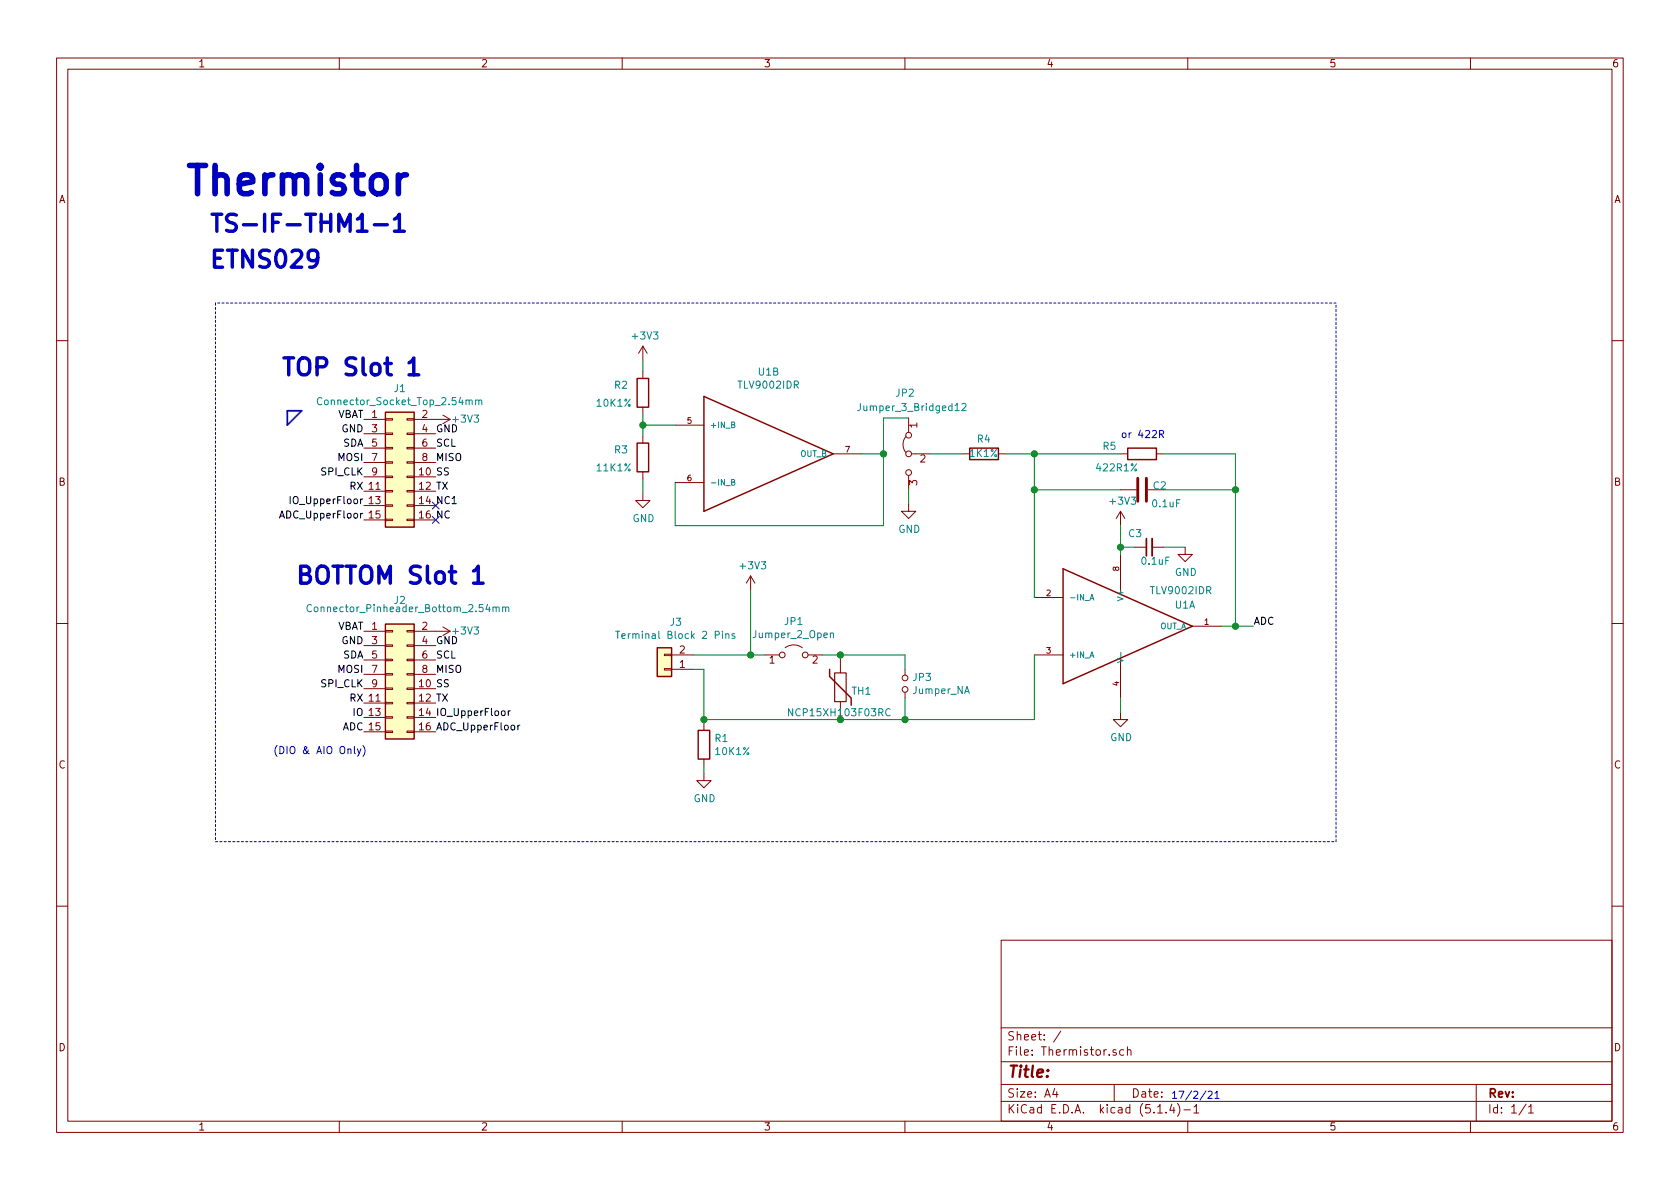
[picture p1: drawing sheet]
<svg xmlns="http://www.w3.org/2000/svg" width="297mm" height="210mm" viewBox="0 0 297 210" stroke-linecap="round" stroke-linejoin="round" font-family="sans-serif">
<g fill="none" stroke="#840000" stroke-width=".18">
<path d="M10 10.3h277v189.9h-277zM12 12.2h273v186.1h-273zM60 10.3v1.9M110 10.3v1.9M160 10.3v1.9M210 10.3v1.9M260 10.3v1.9M10 60.2h2M64.3 74.2h3.8M64.3 76.7h3.8M64.3 79.2h3.8M68.1 79.1h1.3v.3h-1.3z"/>
<path d="M68.1 76.6h1.3v.2h-1.3zM68.1 74h1.3v.3h-1.3zM72 79.1h1.2v.3h-1.2zM72 76.6h1.2v.2h-1.2zM72 74h1.2v.3h-1.2zM73.2 74.2h6.4M73.2 76.7h3.8M73.2 79.2h3.8M78.3 73.4l1.3 .8M79.6 74.2l-1.3 .7M113.7 61.2v2.5M113.7 65.7v1.2"/>
<path d="M113.7 72v1.3M113.7 77.1v1.3M113.7 61.2l-.8 1.3M113.7 61.2l.7 1.3M119.4 75.2h5.1M160.1 77.2a2.26 2.26 0 0 0 0 2.8M160.7 73.9v2.5M285 60.2h2M64.3 84.3h3.8M64.3 86.9h3.8M64.3 89.4h3.8M64.3 91.9h3.8"/>
<path d="M64.3 81.8h3.8M68.1 86.7h1.3v.3h-1.3zM68.1 89.3h1.3v.2h-1.3zM68.1 91.8h1.3v.3h-1.3zM68.1 84.2h1.3v.2h-1.3zM68.1 81.7h1.3v.2h-1.3zM72 86.7h1.2v.3h-1.2zM72 89.3h1.2v.2h-1.2zM72 91.8h1.2v.3h-1.2zM72 84.2h1.2v.2h-1.2zM72 81.7h1.2v.2h-1.2zM73.2 84.3h3.8"/>
<path d="M73.2 86.9h3.8M73.2 89.4h3.8M73.2 91.9h3.8M73.2 81.8h3.8M113.7 87.2v1.3h1.2l-1.2 1.3-1.3-1.3h1.3M113.7 83.4v1.3M119.4 85.3h5.1M147.3 80.3h5.1M160.7 89.1v1.3h1.2l-1.2 1.3-1.3-1.3h1.3M160.7 84.1v2.5M161.2 80.3h3.3M170.2 80.3h1.2"/>
<path d="M176.5 80.3h1.3M198.1 80.3h1.3M198.1 86.6h2.8M198.1 90.4v2.6M198.1 98v7.1M198.1 90.4l-.7 1.3M198.1 90.4l.8 1.3M200.7 96.8h2M202.9 86.6h2.8M203.7 96.8h2M204.5 80.3h1.2M209.5 96.8v1.2h1.3l-1.3 1.3-1.2-1.3h1.2"/>
<path d="M10 110.3h2M64.3 111.6h3.8M64.3 114.2h3.8M64.3 116.7h3.8M64.3 119.2h3.8M68.1 116.6h1.3v.2h-1.3zM68.1 114h1.3v.3h-1.3zM68.1 111.5h1.3v.3h-1.3zM68.1 119.1h1.3v.3h-1.3zM72 116.6h1.2v.2h-1.2zM72 114h1.2v.3h-1.2zM72 111.5h1.2v.3h-1.2z"/>
<path d="M72 119.1h1.2v.3h-1.2zM73.2 111.6h6.4M73.2 114.2h3.8M73.2 116.7h3.8M73.2 119.2h3.8M78.3 110.9l1.3 .7M79.6 111.6l-1.3 .8M117.5 115.7h1.2v.2h-1.2zM117.5 118.2h1.2v.3h-1.2zM118.7 115.8h3.9M118.7 118.4h3.9M132.7 101.8l-.7 1.3"/>
<path d="M132.7 101.8v2.6M132.7 101.8l.8 1.3M135.3 115.8h2.5M138.8 114.5a2.53 2.53 0 0 1 3.1 0M142.9 115.8h2.5M148.6 116.5v2.5M160 118.4v1M182.9 115.8h5.1M182.9 105.7h5.1M198.1 116.4v7M210.8 110.7h5.1M285 110.3h2"/>
<path d="M64.3 121.8h3.8M64.3 124.3h3.8M64.3 126.9h3.8M64.3 129.4h3.8M68.1 124.2h1.3v.3h-1.3zM68.1 126.7h1.3v.3h-1.3zM68.1 129.3h1.3v.2h-1.3zM68.1 121.7h1.3v.2h-1.3zM72 124.2h1.2v.3h-1.2zM72 126.7h1.2v.3h-1.2zM72 129.3h1.2v.2h-1.2zM72 121.7h1.2v.2h-1.2z"/>
<path d="M73.2 121.8h3.8M73.2 124.3h3.8M73.2 126.9h3.8M73.2 129.4h3.8M124.5 136.8v1.2h1.2l-1.2 1.3-1.3-1.3h1.3M124.5 127.9v1.3M124.5 134.2v1.3M148.6 124.1v2.5M160 122.4v1M198.1 126v1.2h1.3l-1.3 1.3-1.3-1.3h1.3M10 160.2h2M177 166.3h108v32h-108z"/>
<path d="M285 160.2h2M60 198.3v1.9M110 198.3v1.9M160 198.3v1.9M177 194.8h108M177 191.8h108M177 187.8h108M177 181.8h108M186.5 192.5l-.4 1h1M186.8 193v1M187.6 182.3l-1.3 2M197 191.8v3"/>
<path d="M197.3 185.7l-.3-.1-.2 .2v.2l.5 .2v.3h-.5M198.7 185.7l-.4-.1-.3 .3v.6l.3 .1 .4-.1M199.3 185.7l.2-.1 .4 .1 .1 .9M199.3 185.1v1.5M204.7 196.8h.8M206.2 196.7v.1M207.2 195.2l-.4 1.1h.9M207.5 195.8v1M208.2 195.1a1.71 1.71 0 0 1 0 2.3M209.3 196.3h1.2M210 198.3v1.9M211.1 195.8l.4-.5v1.5"/>
<path d="M211.1 196.8h.9M260 198.3v1.9M261 191.8v6.5M269.8 195.2l-1.2 2M270.3 195.8l.4-.5v1.5M270.3 196.8h.8"/>
<circle cx="160.7" cy="77" r=".51"/>
<circle cx="160.7" cy="83.6" r=".51"/>
<circle cx="160.7" cy="80.3" r=".51"/>
<circle cx="138.3" cy="115.8" r=".51"/>
<circle cx="142.4" cy="115.8" r=".51"/>
<circle cx="160" cy="119.9" r=".51"/>
<circle cx="160" cy="121.9" r=".51"/>
</g>
<path d="M68.1 72.9h5.1v20.3h-5.1zM112.6 66.9h2.1v5.1h-2.1zM112.6 78.4h2.1v5h-2.1zM124.5 70.1l22.8 10.2-22.8 10.1zM171.4 79.2h5.1v2.1h-5.1zM199.4 79.2h5.1v2.1h-5.1zM68.1 110.4h5.1v20.3h-5.1zM116.2 114.5h2.5v5.1h-2.5zM146.7 118.4v1.2l3.8 3.8v1.3M188 100.6l22.8 10.1-22.8 10.2zM123.4 129.2h2.1v5h-2.1z" fill="none" stroke="#840000" stroke-width=".25"/>
<g fill="none" stroke="#008484" stroke-width=".18">
<path d="M56.9 70.4a.51 .51 0 0 0-.6 0 .51 .51 0 0 0-.2 .6 .46 .46 0 0 0 .3 .5 .46 .46 0 0 0 .5-.1M83 70.9l.1-.2 .3 .1 .1 .8M84.1 70.9l.2-.2 .3 .1 .1 .8M84.1 70.7v.9M84.7 70.9l.1-.2 .3 .1 .1 .8M129.4 75.1h.4v-.4l-.4-.1v1h.3l.2-.3-.2-.2M152.1 71.3v1a.39 .39 0 0 1-.5 .3M170.1 71.5l.5-.2 .2 .4-.8 .9h.8M129.4 85.3l.4-.1v-.3l-.4-.1v1h.3l.2-.4-.2-.1M55.1 107a.6 .6 0 0 0-.9 .4 .6 .6 0 0 0 .6 .8l.3-.2M87.2 107.5l.2-.2 .3 .1v.8M87.7 107.5l.2-.2 .3 .1 .1 .8"/>
<path d="M88.9 107.5l.2-.2 .3 .1v.8M88.9 107.3v.9M89.4 107.5l.2-.2 .3 .1 .1 .8M108.9 111.6h.7M109.2 111.6v1.3M128.3 112.2l.2-.1h.3l.1 .8M128.3 112.1v.8M129.9 112.1h-.3l-.2 .1 .1 .2 .4 .1v.3h-.5M146.8 112.1l.2-.2 .3 .1 .1 .8M192.7 106.1l.4-1 .3 1M192.8 105.8h.5M197.6 116.5l1 .3-1 .4"/>
<path d="M198.2 115.4v.7M140.2 125.3v1.3l-.8-1.3v1.3M157.4 125.4a.6 .6 0 0 0-.8 .5 .6 .6 0 0 0 .5 .7l.3-.1"/>
</g>
<path d="M147.6 119h2v5.1h-2z" fill="none" stroke="#840000" stroke-width=".2"/>
<path d="M201.2 84.6v4M202.7 84.6v4" fill="none" stroke="#840000" stroke-width=".51"/>
<path d="M203.7 95.2v3.1" fill="none" stroke="#840000" stroke-width=".33"/>
<path d="M202.7 95.2v3.1" fill="none" stroke="#840000" stroke-width=".3"/>
<g fill="#ffffc2" stroke="#ffffc2" stroke-width=".18">
<path d="M68.1 110.4h5.1v20.3h-5.1z"/>
<path d="M68.1 72.9h5.1v20.3h-5.1z"/>
<path d="M116.2 114.5h2.5v5.1h-2.5z"/>
</g>
<path d="M38.1 53.6v95.2M236.2 53.6h-198.1M38.1 148.8h198.1M236.2 148.8v-95.2" fill="none" stroke="#0000c2" stroke-width=".18" stroke-dasharray=".4 .4"/>
<path d="M50.8 72.6h2.5l-2.5 2.6z" fill="none" stroke="#000084" stroke-width=".3"/>
<g fill="none" stroke="#008400" stroke-width=".18">
<path d="M113.7 63.7v2M113.7 73.3v3.8M113.7 75.2h5.7M160.7 73.9h-4.5v19.1h-36.8v-7.7M113.7 84.7v2.5M152.4 80.3h3.8M160.7 86.6v2.5M164.5 80.3h5.7M177.8 80.3h20.3M182.9 80.3v25.4M182.9 86.6h15.2M198.1 96.8h2.6"/>
<path d="M198.1 93v5M205.7 80.3h12.7v30.4M205.7 96.8h3.8M205.7 86.6h12.7M122.6 115.8h12.7M122.6 118.4h1.9v9.5M132.7 104.4v11.4M145.4 115.8h14.6v2.6M148.6 115.8v.7M182.9 115.8v11.4h-58.4M215.9 110.7h5.7M124.5 135.5v1.3"/>
<path d="M160 123.4v3.8M198.1 123.4v2.6"/>
</g>
<path d="M51.3 87.8v1.3M89.9 125.7v.8M90.2 125.7l-.3 .2M91.6 128.2v.9M91.9 128.2l-.2 .1-.1 .2" fill="none" stroke="#000" stroke-width=".18"/>
<path d="M66.2 39.7h2.3M69.7 38.8l.6-.5 .3-.4v3M63.2 40.9h1.7M69.7 40.9h1.8M72.3 64.2l.6-.5 .3-.4v3M72.3 66.3h1.7M83.7 101l.6-.4 .3-.5v3M83.7 103.1h1.7" fill="none" stroke="#0000c2" stroke-width=".61"/>
<path d="M205 76.8l.7-.1v-.5l-.2-.1h-.5v1.3M205.3 76.8l.4 .6M62.7 132v1.1l.1 .2M63.2 132.4l.3 .9M63.8 132.4l-.4 1.2-.2 .1M64.2 131.8a1.4 1.4 0 0 1 0 2M213.2 192.9l-1 1.6M213.6 193.1l.5-.1 .2 .3v.2l-.8 .7h.8M214.8 193.3l.4-.3v1.2M214.8 194.2h.7" fill="none" stroke="#0000c2" stroke-width=".18"/>
<path d="M71.9 30.9a1.23 1.23 0 0 0-1.5 1" fill="none" stroke="#0000c2" stroke-width=".99"/>
<g fill="#008400" stroke="#008400" stroke-width=".25">
<circle cx="218.4" cy="86.6" r=".51"/>
<circle cx="148.6" cy="115.8" r=".51"/>
<circle cx="160" cy="127.2" r=".51"/>
<circle cx="198.1" cy="96.8" r=".51"/>
<circle cx="132.7" cy="115.8" r=".51"/>
<circle cx="182.9" cy="86.6" r=".51"/>
<circle cx="113.7" cy="75.2" r=".51"/>
<circle cx="156.2" cy="80.3" r=".51"/>
<circle cx="124.5" cy="127.2" r=".51"/>
<circle cx="148.6" cy="127.2" r=".51"/>
<circle cx="182.9" cy="80.3" r=".51"/>
<circle cx="218.4" cy="110.7" r=".51"/>
</g>
<path d="M76.4 88.8l1.2 1.2M76.4 91.3l1.2 1.3M77.6 88.8l-1.2 1.2M77.6 91.3l-1.2 1.3" fill="none" stroke="#000084" stroke-width=".18"/>
<text font-size="7" fill="#0000c2" x="32.4" y="34.5">Thermistor</text>
<g font-size="4.2" fill="#0000c2">
<text x="36.8" y="41">TS-IF-THM1-1</text>
<text x="36.8" y="47.4">ETNS029</text>
<text x="49.5" y="66.4">TOP Slot 1</text>
<text x="52.1" y="103.3">BOTTOM Slot 1</text>
</g>
<text font-size="2.8" fill="#840000" x="178" y="190.5">Title:</text>
<g font-size="2.1" fill="#840000">
<text x="178" y="184">Sheet: /</text>
<text x="178" y="186.7">File: Thermistor.sch</text>
<text x="178" y="196.9">KiCad E.D.A. kicad (5.1.4)-1</text>
<text x="178" y="194.1">Size: A4</text>
<text x="200" y="194.1">Date:</text>
<text x="263" y="194.1">Rev:</text>
<text x="263" y="196.9">Id: 1/1</text>
</g>
<g font-size="1.8" fill="#840000">
<text x="35" y="11.9">1</text>
<text x="85" y="11.9">2</text>
<text x="135" y="11.9">3</text>
<text x="185" y="11.9">4</text>
<text x="235" y="11.9">5</text>
<text x="285" y="11.9">6</text>
<text x="10.4" y="35.9">A</text>
<text x="285.4" y="35.9">A</text>
<text x="65.8" y="73.9">1</text>
<text x="65.8" y="76.4">3</text>
<text x="74.7" y="73.9">2</text>
<text x="74.7" y="76.4">4</text>
<text x="162.2" y="75.7" transform="rotate(-90 162.2 75.7)">1</text>
<text x="65.8" y="79">5</text>
<text x="65.8" y="81.5">7</text>
<text x="74.7" y="79">6</text>
<text x="74.7" y="81.5">8</text>
<text x="162.7" y="81.8">2</text>
<text x="10.4" y="85.9">B</text>
<text x="65.3" y="89.1">13</text>
<text x="65.8" y="84.1">9</text>
<text x="162.2" y="85.8" transform="rotate(-90 162.2 85.8)">3</text>
<text x="285.4" y="85.9">B</text>
<text x="65.3" y="91.7">15</text>
<text x="65.8" y="111.4">1</text>
<text x="65.8" y="113.9">3</text>
<text x="74.7" y="111.4">2</text>
<text x="74.7" y="113.9">4</text>
<text x="65.8" y="116.5">5</text>
<text x="65.8" y="119">7</text>
<text x="74.7" y="116.5">6</text>
<text x="74.7" y="119">8</text>
<text x="120.2" y="118.1">1</text>
<text x="120.2" y="115.6">2</text>
<text x="136" y="117.3">1</text>
<text x="143.7" y="117.3">2</text>
<text x="65.8" y="121.5">9</text>
<text x="10.4" y="135.9">C</text>
<text x="285.4" y="135.9">C</text>
<text x="10.4" y="185.9">D</text>
<text x="285.4" y="185.9">D</text>
<text x="35" y="199.9">1</text>
<text x="85" y="199.9">2</text>
<text x="135" y="199.9">3</text>
<text x="185" y="199.9">4</text>
<text x="235" y="199.9">5</text>
<text x="285" y="199.9">6</text>
</g>
<g font-size="1.8" fill="#008484">
<text x="112" y="60">+3V3</text>
<text x="57" y="71.6">Connector_Socket_Top_2.54mm</text>
<text x="69.7" y="69.3">J1</text>
<text x="105.6" y="71.9">10K1%</text>
<text x="108.7" y="68.8">R2</text>
<text x="130.7" y="68.7">TLV9002IDR</text>
<text x="134.1" y="66.4">U1B</text>
<text x="158.4" y="70.1">JP2</text>
<text x="80.2" y="74.7">+3V3</text>
<text x="152.3" y="72.7">Jumper_3_Bridged12</text>
<text x="105.6" y="83.4">11K1%</text>
<text x="108.7" y="80.2">R3</text>
<text x="171.5" y="80.8">1K1%</text>
<text x="172.8" y="78.3">R4</text>
<text x="194.1" y="83.4">422R1%</text>
<text x="195" y="79.5">R5</text>
<text x="196.4" y="89.2">+3V3</text>
<text x="203.9" y="89.7">0.1uF</text>
<text x="203.9" y="86.5">C2</text>
<text x="111.8" y="92.3">GND</text>
<text x="158.8" y="94.2">GND</text>
<text x="199.6" y="95">C3</text>
<text x="131" y="100.7">+3V3</text>
<text x="202" y="99.9">0.1uF</text>
<text x="207.7" y="101.8">GND</text>
<text x="69.7" y="106.8">J2</text>
<text x="203.7" y="105.1">TLV9002IDR</text>
<text x="207.8" y="107.6">U1A</text>
<text x="55.6" y="108.2">Connector_Pinheader_Bottom_2.54mm</text>
<text x="80.2" y="112.2">+3V3</text>
<text x="110.3" y="113">Terminal Block 2 Pins</text>
<text x="118.5" y="110.7">J3</text>
<text x="133.4" y="112.8">Jumper_2_Open</text>
<text x="138.8" y="110.5">JP1</text>
<text x="150.6" y="122.9">TH1</text>
<text x="161.5" y="120.4">JP3</text>
<text x="161.5" y="122.7">Jumper_NA</text>
<text x="126.4" y="131.2">R1</text>
<text x="196.3" y="131.1">GND</text>
<text x="126.6" y="133.5">10K1%</text>
<text x="122.6" y="141.9">GND</text>
</g>
<g font-size="1.8">
<text x="59.5" y="73.9">VBAT</text>
<text x="60.4" y="76.4">GND</text>
<text x="77" y="76.4">GND</text>
<text x="59.8" y="81.5">MOSI</text>
<text x="60.6" y="79">SDA</text>
<text x="77" y="81.5">MISO</text>
<text x="77" y="79">SCL</text>
<text x="51.9" y="89.1">IO_UpperFloor</text>
<text x="56.9" y="84.1">SPI_CLK</text>
<text x="61.9" y="86.6">RX 11</text>
<text x="74.2" y="84.1">10 SS</text>
<text x="74.2" y="86.6">12 TX</text>
<text x="74.2" y="89.1">14 NC1</text>
<text x="50" y="91.7">ADC_UpperFloor</text>
<text x="74.2" y="91.7">16 NC</text>
<text x="59.5" y="111.4">VBAT</text>
<text x="60.4" y="113.9">GND</text>
<text x="77" y="113.9">GND</text>
<text x="221.6" y="110.5">ADC</text>
<text x="59.8" y="119">MOSI</text>
<text x="60.6" y="116.5">SDA</text>
<text x="77" y="116.5">SCL</text>
<text x="77" y="119">MISO</text>
<text x="56.9" y="121.5">SPI_CLK</text>
<text x="61.9" y="124.1">RX 11</text>
<text x="74.2" y="121.5">10 SS</text>
<text x="74.2" y="124.1">12 TX</text>
<text x="60.5" y="129.2">ADC 15</text>
<text x="62.5" y="126.6">IO 13</text>
<text x="74.2" y="126.6">14 IO_UpperFloor</text>
<text x="74.2" y="129.2">16 ADC_UpperFloor</text>
</g>
<g font-size="1.8" fill="#0000c2">
<text x="198.1" y="77.5">or 422R</text>
<text x="48.3" y="133.3">(DIO &amp; AIO Only)</text>
<text x="207" y="194.3">17/2/21</text>
</g>
<text font-size="1.8" fill="#008400" x="140" y="126.7">NCP15XH103F03RC</text>
<g font-size="1.4" fill="#840000">
<text x="121.5" y="74.9">5</text>
<text x="149.5" y="80">7</text>
<text x="121.5" y="85.1">6</text>
<text x="197.9" y="101" transform="rotate(-90 197.9 101)">8</text>
<text x="185" y="105.4">2</text>
<text x="213" y="110.5">1</text>
<text x="185" y="115.6">3</text>
<text x="197.9" y="121.3" transform="rotate(-90 197.9 121.3)">4</text>
</g>
<g font-size="1.4" fill="#008484">
<text x="125.5" y="75.7">+IN_B</text>
<text x="141.5" y="80.8">OUT_B</text>
<text x="125.5" y="85.8">-IN_B</text>
<text x="189" y="106.2">-IN_A</text>
<text x="198.6" y="105.9" transform="rotate(-90 198.6 105.9)">V+</text>
<text x="205" y="111.2">OUT_A</text>
<text x="189" y="116.3">+IN_A</text>
</g>
</svg>
